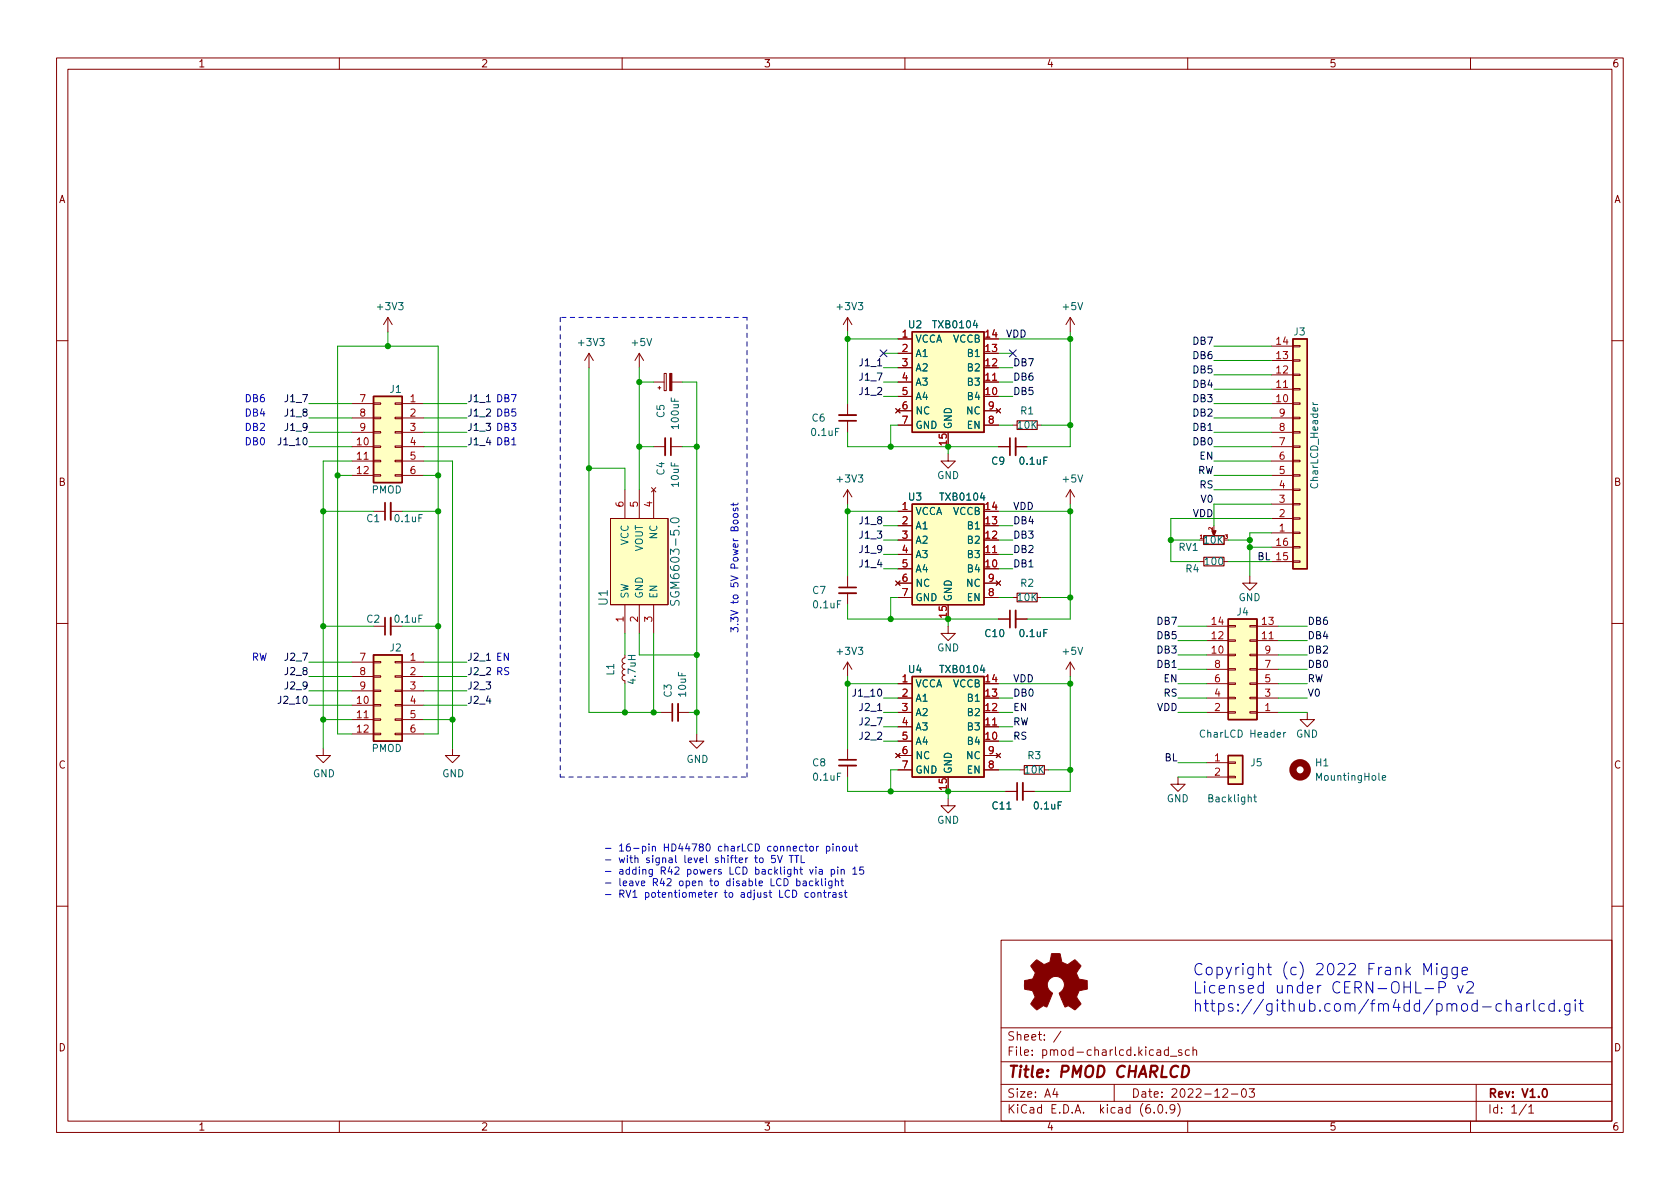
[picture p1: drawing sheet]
<svg xmlns="http://www.w3.org/2000/svg" width="297mm" height="210mm" viewBox="0 0 297 210" stroke-linecap="round" stroke-linejoin="round" font-family="sans-serif">
<g fill="none" stroke="#840000" stroke-width=".18">
<path d="M10 10.2h277v190.1h-277zM12 12.2h273v186.1h-273zM60 10.2v2M110 10.2v2M160 10.2v2M210 10.2v2M260 10.2v2M68.6 56.1l-.8 1.3M68.6 56.1v2.6M68.6 56.1l.7 1.3M149.9 56.1v2.6M149.9 56.1l-.8 1.3"/>
<path d="M149.9 56.1l.7 1.3M158.7 59.9h2.6M189.2 56.1l-.7 1.3M189.2 56.1v2.6M189.2 56.1l.8 1.3M10 60.2h2M62.2 71.4h3.8M62.2 79h3.8M62.2 73.9h3.8M62.2 76.4h3.8M66 78.9h1.3v.2h-1.3zM66 76.3h1.3v.3h-1.3z"/>
<path d="M66 73.8h1.3v.2h-1.3zM66 71.2h1.3v.3h-1.3zM69.8 78.9h1.3v.2h-1.3zM69.8 76.3h1.3v.3h-1.3zM69.8 73.8h1.3v.2h-1.3zM69.8 71.2h1.3v.3h-1.3zM71.1 71.4h3.8M71.1 79h3.8M71.1 73.9h3.8M71.1 76.4h3.8M104.1 62.5l-.7 1.2M104.1 62.5v2.5"/>
<path d="M104.1 62.5l.8 1.2M113 62.5l-.7 1.2M113 62.5v2.5M113 62.5l.8 1.2M115.6 79h2M115.6 67.6h1.8M116.3 68.6h.5M116.6 68.3v.5M117.4 66h.4v3.1h-.4zM118.6 79h2M118.8 67.6h1.8M149.9 71.4v2"/>
<path d="M149.9 74.4v2M158.4 72.3l.7 .7M158.7 67.6h2.6M158.7 62.5h2.6M158.7 65h2.6M158.7 70.1h2.6M158.7 72.6h2.6M158.7 75.2h2.6M159.1 72.3l-.7 .7M174 67.6h2.5M174 72.6h2.5M174 75.2h2.5"/>
<path d="M176.1 72.3l.8 .7M176.5 79h2.1M176.9 72.3l-.8 .7M179.1 75.2h.7M179.6 79h2M183.4 75.2h.7M224.8 71.4h3.8M224.8 79h3.8M224.8 73.9h3.8M224.8 76.4h3.8M224.8 68.8h3.8M224.8 66.3h3.8"/>
<path d="M224.8 63.7h3.8M224.8 61.2h3.8M228.6 78.9h1.3v.2h-1.3zM228.6 76.3h1.3v.3h-1.3zM228.6 73.8h1.3v.2h-1.3zM228.6 71.2h1.3v.3h-1.3zM228.6 68.7h1.3v.3h-1.3zM228.6 66.2h1.3v.2h-1.3zM228.6 63.6h1.3v.3h-1.3zM228.6 61.1h1.3v.2h-1.3zM285 60.2h2M62.2 81.5h3.8"/>
<path d="M62.2 84.1h3.8M66 83.9h1.3v.3h-1.3zM66 81.4h1.3v.3h-1.3zM66 90.4h2.1M69.1 90.4h2M69.8 83.9h1.3v.3h-1.3zM69.8 81.4h1.3v.3h-1.3zM71.1 81.5h3.8M71.1 84.1h3.8M107.9 91.7h10.2v15.2h-10.2zM110.5 86.6v5.1M113 86.6v5.1"/>
<path d="M115.2 86.2l.8 .8M115.6 86.6v5.1M116 86.2l-.8 .8M149.9 86.6v2.5M149.9 86.6l-.8 1.3M149.9 86.6l.7 1.3M158.7 90.4h2.6M158.7 98h2.6M158.7 93h2.6M158.7 95.5h2.6M167.6 80.3v1.2h1.3l-1.3 1.3-1.2-1.3h1.2M174 98h2.5"/>
<path d="M189.2 86.6v2.5M189.2 86.6l-.7 1.3M189.2 86.6l.8 1.3M212.1 99.3h.8M216.4 99.3h.8M224.8 81.5h3.8M224.8 84.1h3.8M224.8 94.2h3.8M224.8 99.3h3.8M224.8 96.8h3.8M224.8 91.7h3.8M224.8 89.1h3.8"/>
<path d="M224.8 86.6h3.8M228.6 99.2h1.3v.2h-1.3zM228.6 96.6h1.3v.3h-1.3zM228.6 94.1h1.3v.3h-1.3zM228.6 91.6h1.3v.2h-1.3zM228.6 89h1.3v.3h-1.3zM228.6 86.5h1.3v.2h-1.3zM228.6 83.9h1.3v.3h-1.3zM228.6 81.4h1.3v.3h-1.3zM10 110.2h2M62.2 117.1h3.8M62.2 119.6h3.8"/>
<path d="M66 119.5h1.3v.3h-1.3zM66 117h1.3v.2h-1.3zM66 110.7h2.1M69.1 110.7h2M69.8 119.5h1.3v.3h-1.3zM69.8 117h1.3v.2h-1.3zM71.1 117.1h3.8M71.1 119.6h3.8M110.5 115.8v.5l-.4 .2-.1 .3 .1 .4 .4 .1-.3 .2-.2 .3 .1 .4 .4 .2-.4 .1-.1 .5 .2 .3 .3 .1-.4 .1-.1 .4 .1 .3 .4 .2v.5M110.5 106.9v5.1M113 106.9v5.1M115.6 106.9v5.1"/>
<path d="M149.9 101.8v2.1M149.9 104.9v2M149.9 117.1v2.5M149.9 117.1l-.8 1.3M149.9 117.1l.7 1.3M158.4 102.7l.7 .8M158.7 105.7h2.6M158.7 100.6h2.6M158.7 103.1h2.6M159.1 102.7l-.7 .8M167.6 110.7v1.3h1.3l-1.3 1.3-1.2-1.3h1.2M174 105.7h2.5"/>
<path d="M174 103.1h2.5M176.1 102.7l.8 .8M176.5 109.5h2.1M176.9 102.7l-.8 .8M179.1 105.7h.7M179.6 109.5h2M183.4 105.7h.7M189.2 117.1v2.5M189.2 117.1l-.7 1.3M189.2 117.1l.8 1.3M213.4 110.7h3.8M213.4 115.8h3.8"/>
<path d="M213.4 113.3h3.8M213.4 118.4h3.8M217.2 110.6h1.2v.3h-1.2zM217.2 113.2h1.2v.2h-1.2zM217.2 115.7h1.2v.2h-1.2zM217.2 118.2h1.2v.3h-1.2zM221 110.6h1.2v.3h-1.2zM221 113.2h1.2v.2h-1.2zM221 115.7h1.2v.2h-1.2zM221 118.2h1.2v.3h-1.2zM221 101.8v1.3h1.2l-1.2 1.3-1.3-1.3h1.3M222.2 110.7h3.9"/>
<path d="M222.2 115.8h3.9M222.2 113.3h3.9M222.2 118.4h3.9M285 110.2h2M57.1 132.3v1.3h1.3l-1.3 1.3-1.2-1.3h1.2M62.2 124.7h3.8M62.2 127.2h3.8M62.2 129.8h3.8M62.2 122.2h3.8M66 129.7h1.3v.2h-1.3zM66 127.1h1.3v.3h-1.3zM66 124.6h1.3v.2h-1.3z"/>
<path d="M66 122h1.3v.3h-1.3zM69.8 129.7h1.3v.2h-1.3zM69.8 127.1h1.3v.3h-1.3zM69.8 124.6h1.3v.2h-1.3zM69.8 122h1.3v.3h-1.3zM71.1 124.7h3.8M71.1 127.2h3.8M71.1 129.8h3.8M71.1 122.2h3.8M80 132.3v1.3h1.3l-1.3 1.3-1.3-1.3h1.3M116.8 126h2.1M119.9 126h2"/>
<path d="M123.2 129.8v1.3h1.3l-1.3 1.2-1.3-1.2h1.3M149.9 132.3v2.1M149.9 135.4v2M158.4 133.2l.7 .8M158.7 126h2.6M158.7 123.4h2.6M158.7 120.9h2.6M158.7 136.1h2.6M158.7 128.5h2.6M158.7 131.1h2.6M158.7 133.6h2.6M159.1 133.2l-.7 .8"/>
<path d="M174 136.1h2.5M174 128.5h2.5M174 133.6h2.5M176.1 133.2l.8 .8M176.9 133.2l-.8 .8M177.8 139.9h2M180.3 136.1h.8M180.8 139.9h2.1M184.7 136.1h.7M208.3 137.4v1.3h1.2l-1.2 1.2-1.3-1.2h1.3M213.4 126h3.8M213.4 123.4h3.8"/>
<path d="M213.4 120.9h3.8M213.4 134.9h3.8M213.4 137.4h3.8M217.2 120.8h1.2v.2h-1.2zM217.2 123.3h1.2v.3h-1.2zM217.2 125.9h1.2v.2h-1.2zM217.2 137.3h1.2v.2h-1.2zM217.2 134.7h1.2v.3h-1.2zM221 120.8h1.2v.2h-1.2zM221 123.3h1.2v.3h-1.2zM221 125.9h1.2v.2h-1.2zM222.2 126h3.9"/>
<path d="M222.2 123.4h3.9M222.2 120.9h3.9M231.1 126v1.2h1.3l-1.3 1.3-1.2-1.3h1.2M167.6 141.2v1.3h1.3l-1.3 1.3-1.2-1.3h1.2M10 160.2h2M177 166.3h108v32h-108zM285 160.2h2M60 198.3v2M110 198.3v2M160 198.3v2M177 194.8h108M177 191.8h108"/>
<path d="M177 187.8h108M177 181.8h108M186.5 192.5l-.4 1h1M186.9 193v1M187.6 182.4l-1.3 1.9M197 191.8v3M204.1 196.7v.1M204.9 195.4l.2-.1a.81 .81 0 0 1 .6 .7 .81 .81 0 0 1-.3 .8h-.2a.81 .81 0 0 1-.6-.6 .81 .81 0 0 1 .3-.8zM206.2 196.7v.1M206.6 185.7l-.5-.1-.2 .3v.4l.1 .3h.6M206.6 185.1v1.5M206.9 186.8h1.2"/>
<path d="M207.7 196l-.3 .3h-.3l-.2-.3 .1-.6 .4-.1 .2 .2a.99 .99 0 0 1-.3 1.3h-.3M208.2 195.1a1.72 1.72 0 0 1 0 2.3M208.9 185.7l-.3-.1-.2 .2v.3l.5 .1v.4h-.5M210 198.3v2M210.3 185.7l-.4-.1-.3 .3v.4l.1 .3h.6M210.9 185.8l.2-.2 .4 .1 .1 .9M210.9 185.1v1.5M216.2 192.7l.6-.2 .2 .2 .1 .3-1 1h1M217.7 193.5h1.2M219.7 192.6l.2-.1a.81 .81 0 0 1 .5 .7 .81 .81 0 0 1-.3 .8h-.1a.81 .81 0 0 1-.6-.6 .81 .81 0 0 1 .3-.8zM220.9 192.5h.9l-.5 .6 .4 .1v.7l-.2 .1h-.4l-.2-.1M260 198.3v2"/>
<path d="M261 191.8v6.5M269.9 195.3l-1.3 1.9M270.3 195.8l.4-.5v1.5M270.3 196.8h.9"/>
</g>
<path d="M118.6 77.5v3M148.3 74.4h3.1M178.6 77.5v3M68.1 88.9v3M68.1 109.2v3.1M148.3 103.9h3.1M178.6 107.9v3.1M118.9 124.5v3M148.3 134.4h3.1M179.8 138.4v3.1M272.9 192.6l.2-.1a.8 .8 0 0 1 .5 .8 .8 .8 0 0 1-.5 .7 1 1 0 0 1-.2-1.4z" fill="none" stroke="#840000" stroke-width=".3"/>
<path d="M209.2 188.5h.5a1.08 1.08 0 0 1 .5 1 1.08 1.08 0 0 1-.8 1h-.5z" fill="none" stroke="#840000" stroke-width=".4"/>
<g fill="#ffffc2" stroke="#ffffc2" stroke-width=".18">
<path d="M66 70.1h5.1v15.2h-5.1z"/>
<path d="M161.3 58.7h12.7v17.7h-12.7z"/>
<path d="M228.6 59.9h2.5v40.7h-2.5z"/>
<path d="M217.2 109.5h5v17.7h-5z"/>
<path d="M66 115.8h5.1v15.3h-5.1z"/>
<path d="M107.9 91.7h10.2v15.2h-10.2z"/>
<path d="M217.2 133.6h2.5v5.1h-2.5z"/>
<path d="M161.3 89.1h12.7v17.8h-12.7z"/>
<path d="M161.3 119.6h12.7v17.8h-12.7z"/>
</g>
<path d="M161.3 58.7h12.7v17.7h-12.7zM228.6 59.9h2.5v40.7h-2.5zM66 70.1h5.1v15.2h-5.1zM161.3 89.1h12.7v17.8h-12.7zM212.8 94.7h3.6v1.6h-3.6zM66 115.8h5.1v15.3h-5.1zM161.3 119.6h12.7v17.8h-12.7zM217.2 109.5h5v17.7h-5zM217.2 133.6h2.5v5.1h-2.5z" fill="none" stroke="#840000" stroke-width=".25"/>
<path d="M117.6 77.5v3M148.3 73.4h3.1M179.6 77.5v3M69.1 88.9v3M69.1 109.2v3.1M148.3 104.9h3.1M179.6 107.9v3.1M119.9 124.5v3M148.3 135.4h3.1M180.8 138.4v3.1" fill="none" stroke="#840000" stroke-width=".33"/>
<path d="M179.8 74.4h3.6v1.5h-3.6zM212.9 98.5h3.5v1.6h-3.5zM179.8 104.9h3.6v1.5h-3.6zM181.1 135.4h3.6v1.5h-3.6z" fill="none" stroke="#840000" stroke-width=".2"/>
<path d="M232.1 71.2l.3 .3M118.6 91.8a1.01 1.01 0 0 1 1.5 .1 .83 .83 0 0 1-.7 .6 .83 .83 0 0 1-.8-.3zM118.6 106.2l-.1 .5 .2 .3h.4l.3-.7 .4-.1 .3 .3-.1 .5M227 129.5v.9M227.3 129.5l-.3 .3M244.4 137.6l.6-.2-.1-.2-.3-.1-.2 .2 .1 .6h.4M221.7 140.9h.4M221.8 140.5v1.1l.3 .2" fill="none" stroke="#006464" stroke-width=".18"/>
<g fill="#840000" stroke="#840000" stroke-width=".18">
<path d="M118.4 66h.4v3.1h-.4z"/>
<path d="M214.2 93.8h.8l-.4 1.1v-.3v.3z"/>
<path d="M182.8 170.2l.5-.5 .9 .6a.62 .62 0 0 0 1 0l.2-.1a1.62 1.62 0 0 0 .5-1.3l.1-.3 1.4 .1 .2 .7a.74 .74 0 0 0 .7 1l.5 .2 1.3-.9 1 1.1-.4 .6a.75 .75 0 0 0-.1 1.2l.2 .5 1.4 .3 .1 1.5-1.5 .3v.1a1.23 1.23 0 0 0-.3 1.2l.6 1-.1 .2-1 .9-.8-.6a.54 .54 0 0 0-.8 .1l-1.1-2.4a2.33 2.33 0 0 0 .9-1.9 1.54 1.54 0 0 0-2.5-.7 1.54 1.54 0 0 0 .4 2.5l-1.1 2.5a.69 .69 0 0 0-1.1 .1l-.6 .4-1.1-1.1 .8-1.2-.2-.5a.71 .71 0 0 0-.9-.7l-.7-.2v-1.5l.4-.1a1.11 1.11 0 0 0 1.2-.7 .72 .72 0 0 0-.2-1.2l-.4-.6z"/>
</g>
<circle cx="229.9" cy="136.1" r="1.27" fill="none" stroke="#840000" stroke-width="1.3"/>
<path d="M86 71h.7M86 116.8h.7" fill="none" stroke="#0f0f0f" stroke-width=".18"/>
<g fill="none" stroke="#0000c2" stroke-width=".18">
<path d="M129.6 89v.4M129.7 92.1l.5-.1 .2 .1 .1 .3-.3 .2h-.3l-.3-.2zM129.7 90.9l.5-.1 .2 .1 .1 .3-.3 .3h-.3l-.3-.3zM129.7 89.9l-.1 .3 .2 .1h.2l.1-.4h.3v.4M130.5 89l-.2 .3h-1.1M134.4 151.8l.3-.1 .2 .2v.4l-.2 .2h-.3l-.1-.2zM137.1 151.3h-.6l-.1 .6 .2-.1h.4l.1 .2v.4l-.2 .1-.5-.1M137.5 151.3l.4 1.2 .4-1.2M139.9 151.3v1.2M140.9 155.8h.3l.3 .2-.2 .6h-.4M140.9 151.3v1.2M140.9 155.4v1.2"/>
<path d="M141.7 151.3v1.2h.6M142 155.8h.5l.1 .8M142.3 149.7h.5M142.5 149.2v1.1l.3 .2M142.6 156.1h-.5l-.1 .2 .1 .3h.5M142.9 157.9l-.3-.1-.3 .3 .1 .5h.5M143.2 153.7l.3 .9 .3-.9M143.3 149.7h.3l.2 .2v.4l-.2 .2-.3-.1-.1-.1zM143.5 157.9l.3-.1 .3 .3v.3l-.3 .3-.3-.1-.1-.2zM143.7 155.8h-.4l-.2 .2 .1 .6h.5M144.3 153.3v.1M144.3 153.7v.9"/>
<path d="M144.3 155.4v1.2M144.4 149.7v.8M144.4 156.1l.3 .5M144.6 158l.2-.2 .3 .1 .1 .8M144.6 157.8v.9M144.7 149.7l-.3 .2M144.7 155.8l-.4 .5M144.9 153.8h.4l.1 .8M145.3 155.4v1.1l.2 .1M145.4 154l-.4 .1-.2 .2 .2 .3 .4-.1M145.6 157.8h.5M145.8 157.4v1.1l.3 .2"/>
<path d="M145.9 155.4v.1M145.9 155.8v.8M146.1 149.7h.4l.2 .2-.1 .5h-.5M146.1 149.7v1.2M146.5 157.8v.9M146.9 157.8l-.4 .3M147 153.8l.3-.1 .3 .3-.1 .5h-.5M147 153.7v1.3M147.1 155.8v1l-.2 .3-.4-.1M147.1 155.8h-.4l-.2 .2 .1 .6h.5M147.3 149.2v.1M147.3 157.9h.5v.8"/>
<path d="M147.3 149.7v.8M147.7 155.9l.2-.1h.3v.8M147.7 155.4v1.2M147.8 158.1l-.4 .1-.2 .2 .2 .3 .4-.1M147.9 149.8l.2-.1h.3v.8M147.9 149.7v.8M148.1 153.3v.1M148.1 153.7v.9M148.7 155.8h.5M148.7 153.9l.2-.2 .3 .1 .1 .8M148.7 153.7v.9M148.8 155.4v1.1l.4 .1"/>
<path d="M148.8 157.9l-.3-.1-.1 .2v.2l.4 .1v.3h-.4M149.1 149.7h.3l.2 .2v.4l-.2 .2-.3-.1-.1-.1zM149.3 157.8h.5M149.5 157.4v1.1l.3 .2M150.2 149.7v.7l.3 .1 .2-.1M150.7 149.7v.8M150.8 153.7l.3-.4v1.3M150.8 154.6h.7M151.1 149.7h.5M151.3 149.2v1.1l.3 .2M152.7 153.3h-.6l-.1 .6 .2-.1 .4 .1 .1 .1v.5l-.2 .1-.5-.1M251.8 172.4v-2l.6 1.4 .7-1.4v2"/>
<path d="M251.9 174.8h1.6M254 170.4l-.1 .1 .1 .1 .1-.1-.1-.1v.2M254 171v1.4M254.4 174.6h.8a.54 .54 0 0 0 .4-.5 .54 .54 0 0 0-.4-.5h-.8v2M255.8 171v1.7a.54 .54 0 0 1-.8 .2M255.8 171.1l-.5-.1-.4 .4v.6l.2 .3 .2 .1 .5-.1M257.7 171v1.7a.54 .54 0 0 1-.9 .2M257.7 171.1l-.6-.1-.4 .4v.6l.2 .3 .2 .1 .6-.1M257.8 174.3l.4 1.3 .5-1.3M258.5 171.7l1-.2-.1-.4-.6-.1-.3 .3 .1 1 .2 .1 .6-.1M259.4 173.8l.3-.2h.4a.54 .54 0 0 1 .3 .9l-1.1 1.1h1.2M262.1 178.1h1.6"/>
<path d="M265.5 177.6l-.6-.1-.4 .4v.5l.2 .3 .2 .1 .6-.1M266.3 177.7a.5 .5 0 0 1 .9 .1v1M266.3 176.8v2M268.1 177.6l.2-.1 .6 .1 .1 1.2M269 178l-.7 .1a.39 .39 0 0 0-.3 .3 .39 .39 0 0 0 .3 .4l.7-.1M269.9 177.5v1.3M270.5 177.5a.51 .51 0 0 0-.6 .4M271.2 176.8v1.7l.3 .3M273.1 177.6l-.6-.1-.4 .4v.5l.2 .3 .2 .1 .6-.1M274.8 177.6l-.6-.1-.4 .4v.5l.2 .3 .2 .1 .6-.1M274.8 176.8v2M275.8 178.6v.1v.1l-.1-.1 .1-.1v.2"/>
<path d="M277.6 177.5v1.6a.54 .54 0 0 1-.9 .3M277.6 177.6l-.6-.1-.4 .4v.5l.2 .3 .2 .1 .6-.1M278.5 176.8l-.1 .1 .1 .1 .1-.1-.1-.1v.2M278.5 177.5v1.3M279.2 177.5h.7M279.5 176.8v1.7l.1 .2 .3 .1"/>
</g>
<path d="M99.1 56.1v81.3M132.1 56.1h-33M99.1 137.4h33M132.1 137.4v-81.3" fill="none" stroke="#0000c2" stroke-width=".18" stroke-dasharray=".8 .8"/>
<g fill="none" stroke="#009600" stroke-width=".18">
<path d="M68.6 58.7v2.5M149.9 58.7v12.7M149.9 59.9h8.8M176.5 59.9h12.7M189.2 58.7v20.3h-7.6M54.6 79h7.6M54.6 71.4h7.6M54.6 76.4h7.6M54.6 73.9h7.6M74.9 79h7.6M74.9 71.4h7.6M74.9 76.4h7.6"/>
<path d="M74.9 73.9h7.6M104.1 65v61h12.7M113 65v21.6M113 79h2.6M113 67.6h2.6M120.6 67.6h2.6v62.2M120.6 79h2.6M149.9 76.4v2.6h26.6M156.2 67.6h2.5M156.2 65h2.5M156.2 62.5h2.5M156.2 70.1h2.5"/>
<path d="M158.7 75.2h-1.2v3.8M167.6 79v1.3M176.5 67.6h2.6M176.5 65h2.6M176.5 62.5h2.6M176.5 75.2h2.6M176.5 70.1h2.6M184.1 75.2h5.1M214.6 79h10.2M214.6 71.4h10.2M214.6 61.2h10.2M214.6 76.4h10.2"/>
<path d="M214.6 73.9h10.2M214.6 63.7h10.2M214.6 66.3h10.2M214.6 68.8h10.2M57.1 90.4h8.9M59.7 84.1h2.5M62.2 81.5h-5.1v50.8M71.1 90.4h6.4M74.9 81.5h5.1v50.8M74.9 84.1h2.6M104.1 82.8h6.4v3.8M149.9 90.4h8.8"/>
<path d="M149.9 89.1v12.7M156.2 95.5h2.5M156.2 98h2.5M156.2 93h2.5M176.5 90.4h12.7M176.5 95.5h2.6M176.5 98h2.6M176.5 93h2.6M189.2 89.1v20.4h-7.6M207 95.5h5.1M214.6 81.5h10.2M214.6 84.1h10.2"/>
<path d="M214.6 86.6h10.2M217.2 95.5h3.8M217.2 99.3h7.6M221 96.8h3.8M224.8 91.7h-17.8v7.6h5.1M224.8 89.1h-10.2v3.9M224.8 94.2h-3.8v7.6M54.6 117.1h7.6M54.6 119.6h7.6M57.1 110.7h8.9M71.1 110.7h6.4M74.9 117.1h7.6"/>
<path d="M74.9 119.6h7.6M110.5 112v3.8M113 112v3.8h10.2M115.6 112v14M149.9 106.9v2.6h26.6M149.9 119.6v12.7M156.2 100.6h2.5M158.7 105.7h-1.2v3.8M167.6 109.5v1.2M176.5 105.7h2.6M176.5 100.6h2.6M184.1 105.7h5.1"/>
<path d="M189.2 119.6v20.3h-6.3M208.3 110.7h5.1M208.3 115.8h5.1M208.3 113.3h5.1M208.3 118.4h5.1M226.1 110.7h5M226.1 115.8h5M226.1 113.3h5M226.1 118.4h5M54.6 122.2h7.6M54.6 124.7h7.6M57.1 127.2h5.1"/>
<path d="M62.2 129.8h-2.5v-68.6h17.8v68.6h-2.6M74.9 122.2h7.6M74.9 124.7h7.6M74.9 127.2h5.1M110.5 120.9v5.1M121.9 126h1.3M149.9 137.4v2.5h27.9M149.9 120.9h8.8M156.2 126h2.5M156.2 123.4h2.5M156.2 131.1h2.5M156.2 128.5h2.5"/>
<path d="M158.7 136.1h-1.2v3.8M167.6 139.9v1.3M176.5 126h2.6M176.5 136.1h3.8M176.5 123.4h2.6M176.5 120.9h12.7M176.5 131.1h2.6M176.5 128.5h2.6M185.4 136.1h3.8M208.3 126h5.1M208.3 123.4h5.1M208.3 120.9h5.1"/>
<path d="M208.3 134.9h5.1M208.3 137.4h5.1M226.1 126h5M226.1 123.4h5M226.1 120.9h5"/>
</g>
<path d="M155.6 61.9l1.2 1.2M156.8 61.9l-1.2 1.2M178.5 61.9l1.2 1.2M179.7 61.9l-1.2 1.2" fill="none" stroke="#000084" stroke-width=".18"/>
<g fill="#009600" stroke="#009600" stroke-width=".18">
<circle cx="57.1" cy="127.2" r=".46"/>
<circle cx="80" cy="127.2" r=".46"/>
<circle cx="57.1" cy="110.7" r=".46"/>
<circle cx="77.5" cy="110.7" r=".46"/>
<circle cx="149.9" cy="120.9" r=".46"/>
<circle cx="123.2" cy="115.8" r=".46"/>
<circle cx="110.5" cy="126" r=".46"/>
<circle cx="115.6" cy="126" r=".46"/>
<circle cx="123.2" cy="126" r=".46"/>
<circle cx="77.5" cy="90.4" r=".46"/>
<circle cx="77.5" cy="84.1" r=".46"/>
<circle cx="68.6" cy="61.2" r=".46"/>
<circle cx="57.1" cy="90.4" r=".46"/>
<circle cx="59.7" cy="84.1" r=".46"/>
<circle cx="113" cy="79" r=".46"/>
<circle cx="104.1" cy="82.8" r=".46"/>
<circle cx="113" cy="67.6" r=".46"/>
<circle cx="149.9" cy="59.9" r=".46"/>
<circle cx="123.2" cy="79" r=".46"/>
<circle cx="167.6" cy="139.9" r=".46"/>
<circle cx="157.5" cy="139.9" r=".46"/>
<circle cx="167.6" cy="109.5" r=".46"/>
<circle cx="157.5" cy="109.5" r=".46"/>
<circle cx="189.2" cy="136.1" r=".46"/>
<circle cx="189.2" cy="120.9" r=".46"/>
<circle cx="189.2" cy="105.7" r=".46"/>
<circle cx="221" cy="96.8" r=".46"/>
<circle cx="221" cy="95.5" r=".46"/>
<circle cx="207" cy="95.5" r=".46"/>
<circle cx="189.2" cy="90.4" r=".46"/>
<circle cx="189.2" cy="75.2" r=".46"/>
<circle cx="189.2" cy="59.9" r=".46"/>
<circle cx="149.9" cy="90.4" r=".46"/>
<circle cx="157.5" cy="79" r=".46"/>
<circle cx="167.6" cy="79" r=".46"/>
</g>
<g font-size="2.8" fill="#0000c2">
<text x="210.8" y="172.5">Copyright (c) 2022 Frank Migge</text>
<text x="210.8" y="175.7">Licensed under CERN-OHL-P v2</text>
<text x="210.8" y="178.9">https://github.com/fm4dd/pmod-charlcd.git</text>
</g>
<text font-size="2.8" fill="#840000" x="178" y="190.6">Title: PMOD CHARLCD</text>
<g font-size="2.1" fill="#006464">
<text x="107.4" y="107" transform="rotate(-90 107.4 107)">U1</text>
<text x="120.1" y="105.9" transform="rotate(-90 120.1 105.9)">SGM6603-5.0</text>
</g>
<g font-size="2.1" fill="#840000">
<text x="178" y="184">Sheet: /</text>
<text x="178" y="186.7">File: pmod-charlcd.kicad_sch</text>
<text x="178" y="196.9">KiCad E.D.A. kicad (6.0.9)</text>
<text x="178" y="194.1">Size: A4</text>
<text x="200" y="194.1">Date: 2022-12-03</text>
<text x="263" y="194.1">Rev: V1.0</text>
<text x="263" y="196.9">Id: 1/1</text>
</g>
<g font-size="1.8" fill="#840000">
<text x="35" y="11.9">1</text>
<text x="85" y="11.9">2</text>
<text x="135" y="11.9">3</text>
<text x="185" y="11.9">4</text>
<text x="235" y="11.9">5</text>
<text x="285" y="11.9">6</text>
<text x="10.3" y="35.9">A</text>
<text x="285.3" y="35.9">A</text>
<text x="10.3" y="85.9">B</text>
<text x="285.3" y="85.9">B</text>
<text x="10.3" y="135.9">C</text>
<text x="285.3" y="135.9">C</text>
<text x="10.3" y="185.9">D</text>
<text x="285.3" y="185.9">D</text>
<text x="35" y="199.9">1</text>
<text x="85" y="199.9">2</text>
<text x="135" y="199.9">3</text>
<text x="185" y="199.9">4</text>
<text x="235" y="199.9">5</text>
<text x="285" y="199.9">6</text>
</g>
<g font-size="1.8" fill="#006464">
<text x="66.9" y="54.8">+3V3</text>
<text x="148.2" y="54.8">+3V3</text>
<text x="160.7" y="58">U2</text>
<text x="165.2" y="58">TXB0104</text>
<text x="188" y="54.8">+5V</text>
<text x="228.8" y="59.3">J3</text>
<text x="102.4" y="61.2">+3V3</text>
<text x="111.8" y="61.2">+5V</text>
<text x="161.8" y="60.6">VCCA</text>
<text x="161.8" y="63.1">A1</text>
<text x="161.8" y="65.7">A2</text>
<text x="168.5" y="60.6">VCCB</text>
<text x="171.2" y="65.7">B2</text>
<text x="171.2" y="63.1">B1</text>
<text x="69" y="69.5">J1</text>
<text x="161.8" y="68.2">A3</text>
<text x="161.8" y="70.7">A4</text>
<text x="171.2" y="70.7">B4</text>
<text x="171.2" y="68.2">B3</text>
<text x="117.5" y="73.8" transform="rotate(-90 117.5 73.8)">C5</text>
<text x="120" y="75.7" transform="rotate(-90 120 75.7)">100uF</text>
<text x="143.6" y="77.1">0.1uF</text>
<text x="143.6" y="74.5">C6</text>
<text x="161.8" y="73.3">NC</text>
<text x="161.8" y="75.8">GND</text>
<text x="168.3" y="75.9" transform="rotate(-90 168.3 75.9)">GND</text>
<text x="170.9" y="73.3">NC</text>
<text x="171" y="75.8">EN</text>
<text x="180" y="75.8">10K</text>
<text x="180.5" y="73.3">R1</text>
<text x="117.5" y="84" transform="rotate(-90 117.5 84)">C4</text>
<text x="175.4" y="82.2">C9</text>
<text x="180.4" y="82.2">0.1uF</text>
<text x="65.7" y="87.2">PMOD</text>
<text x="120" y="86" transform="rotate(-90 120 86)">10uF</text>
<text x="148.2" y="85.3">+3V3</text>
<text x="160.7" y="88.5">U3</text>
<text x="165.7" y="84.7">GND</text>
<text x="166.4" y="88.5">TXB0104</text>
<text x="188" y="85.3">+5V</text>
<text x="233" y="86.1" transform="rotate(-90 233 86.1)">CharLCD_Header</text>
<text x="64.9" y="92.3">C1</text>
<text x="69.9" y="92.3">0.1uF</text>
<text x="116.2" y="95.3" transform="rotate(-90 116.2 95.3)">NC</text>
<text x="161.8" y="91.1">VCCA</text>
<text x="161.8" y="93.6">A1</text>
<text x="168.5" y="91.1">VCCB</text>
<text x="171.2" y="93.6">B1</text>
<text x="111.1" y="96.4" transform="rotate(-90 111.1 96.4)">VCC</text>
<text x="113.7" y="97.6" transform="rotate(-90 113.7 97.6)">VOUT</text>
<text x="161.8" y="96.1">A2</text>
<text x="161.8" y="98.7">A3</text>
<text x="161.8" y="101.2">A4</text>
<text x="171.2" y="101.2">B4</text>
<text x="171.2" y="98.7">B3</text>
<text x="171.2" y="96.1">B2</text>
<text x="208.4" y="97.4">RV1</text>
<text x="209.7" y="101.2">R4</text>
<text x="212.9" y="96.1">10K</text>
<text x="213.2" y="99.9">100</text>
<text x="111.1" y="105.9" transform="rotate(-90 111.1 105.9)">SW</text>
<text x="113.7" y="105.9" transform="rotate(-90 113.7 105.9)">GND</text>
<text x="116.2" y="105.9" transform="rotate(-90 116.2 105.9)">EN</text>
<text x="143.7" y="105">C7</text>
<text x="143.9" y="107.6">0.1uF</text>
<text x="161.8" y="103.8">NC</text>
<text x="161.8" y="106.3">GND</text>
<text x="168.3" y="106.4" transform="rotate(-90 168.3 106.4)">GND</text>
<text x="170.9" y="103.8">NC</text>
<text x="171" y="106.3">EN</text>
<text x="180" y="106.3">10K</text>
<text x="180.5" y="103.8">R2</text>
<text x="219" y="106.3">GND</text>
<text x="64.9" y="110.1">C2</text>
<text x="69.9" y="110.1">0.1uF</text>
<text x="174.3" y="112.6">C10</text>
<text x="180.4" y="112.6">0.1uF</text>
<text x="218.7" y="108.8">J4</text>
<text x="69" y="115.2">J2</text>
<text x="108.6" y="119.4" transform="rotate(-90 108.6 119.4)">L1</text>
<text x="148.2" y="115.8">+3V3</text>
<text x="160.7" y="119">U4</text>
<text x="165.7" y="115.2">GND</text>
<text x="166.4" y="119">TXB0104</text>
<text x="188" y="115.8">+5V</text>
<text x="112.4" y="120.8" transform="rotate(-90 112.4 120.8)">4.7uH</text>
<text x="118.7" y="123.2" transform="rotate(-90 118.7 123.2)">C3</text>
<text x="121.3" y="123.1" transform="rotate(-90 121.3 123.1)">10uF</text>
<text x="161.8" y="121.5">VCCA</text>
<text x="161.8" y="124.1">A1</text>
<text x="168.5" y="121.5">VCCB</text>
<text x="171.2" y="124.1">B1</text>
<text x="161.8" y="126.6">A2</text>
<text x="161.8" y="129.2">A3</text>
<text x="161.8" y="131.7">A4</text>
<text x="171.2" y="131.7">B4</text>
<text x="171.2" y="129.2">B3</text>
<text x="171.2" y="126.6">B2</text>
<text x="212.6" y="130.4">CharLCD Header</text>
<text x="229.1" y="130.4">GND</text>
<text x="55.3" y="137.4">GND</text>
<text x="65.7" y="133">PMOD</text>
<text x="78.2" y="137.4">GND</text>
<text x="121.4" y="134.9">GND</text>
<text x="143.7" y="135.5">C8</text>
<text x="161.8" y="134.2">NC</text>
<text x="161.8" y="136.8">GND</text>
<text x="168.3" y="136.9" transform="rotate(-90 168.3 136.9)">GND</text>
<text x="170.9" y="134.2">NC</text>
<text x="171" y="136.8">EN</text>
<text x="181.3" y="136.8">10K</text>
<text x="181.7" y="134.2">R3</text>
<text x="221.2" y="135.5">J5</text>
<text x="232.6" y="135.5">H1</text>
<text x="143.9" y="138">0.1uF</text>
<text x="175.5" y="143.1">C11</text>
<text x="182.9" y="143.1">0.1uF</text>
<text x="206.3" y="141.9">GND</text>
<text x="213.9" y="141.9">Backlight</text>
<text x="233" y="138">MountingHole</text>
<text x="165.7" y="145.7">GND</text>
</g>
<g font-size="1.8" fill="#a90000">
<text x="159.5" y="59.7">1</text>
<text x="174.3" y="59.7">14</text>
<text x="159.5" y="62.2">2</text>
<text x="159.5" y="64.8">3</text>
<text x="174.3" y="64.8">12</text>
<text x="174.3" y="62.2">13</text>
<text x="225.7" y="63.5">13</text>
<text x="225.7" y="61">14</text>
<text x="63.6" y="71.1">7</text>
<text x="72.5" y="71.1">1</text>
<text x="159.5" y="67.3">4</text>
<text x="159.5" y="69.8">5</text>
<text x="174.3" y="69.8">10</text>
<text x="174.3" y="67.3">11</text>
<text x="225.7" y="71.1">10</text>
<text x="225.7" y="68.6">11</text>
<text x="225.7" y="66">12</text>
<text x="63.6" y="73.7">8</text>
<text x="63.6" y="76.2">9</text>
<text x="72.5" y="73.7">2</text>
<text x="72.5" y="76.2">3</text>
<text x="159.5" y="72.4">6</text>
<text x="159.5" y="74.9">7</text>
<text x="174.8" y="74.9">8</text>
<text x="174.8" y="72.4">9</text>
<text x="226.2" y="76.2">8</text>
<text x="226.2" y="73.7">9</text>
<text x="63.2" y="78.7">10</text>
<text x="63.2" y="81.3">11</text>
<text x="63.2" y="83.8">12</text>
<text x="72.5" y="78.7">4</text>
<text x="72.5" y="81.3">5</text>
<text x="72.5" y="83.8">6</text>
<text x="167.4" y="78.7" transform="rotate(-90 167.4 78.7)">15</text>
<text x="226.2" y="83.8">5</text>
<text x="226.2" y="81.3">6</text>
<text x="226.2" y="78.7">7</text>
<text x="110.2" y="89.6" transform="rotate(-90 110.2 89.6)">6</text>
<text x="112.8" y="89.6" transform="rotate(-90 112.8 89.6)">5</text>
<text x="115.3" y="89.6" transform="rotate(-90 115.3 89.6)">4</text>
<text x="226.2" y="88.9">3</text>
<text x="226.2" y="86.4">4</text>
<text x="159.5" y="90.2">1</text>
<text x="159.5" y="92.7">2</text>
<text x="159.5" y="95.2">3</text>
<text x="174.3" y="95.2">12</text>
<text x="174.3" y="92.7">13</text>
<text x="174.3" y="90.2">14</text>
<text x="226.2" y="94">1</text>
<text x="226.2" y="91.4">2</text>
<text x="159.5" y="97.8">4</text>
<text x="159.5" y="100.3">5</text>
<text x="174.3" y="100.3">10</text>
<text x="174.3" y="97.8">11</text>
<text x="225.7" y="99.1">15</text>
<text x="225.7" y="96.5">16</text>
<text x="159.5" y="102.9">6</text>
<text x="159.5" y="105.4">7</text>
<text x="174.8" y="105.4">8</text>
<text x="174.8" y="102.9">9</text>
<text x="110.2" y="110" transform="rotate(-90 110.2 110)">1</text>
<text x="112.8" y="110" transform="rotate(-90 112.8 110)">2</text>
<text x="115.3" y="110" transform="rotate(-90 115.3 110)">3</text>
<text x="167.4" y="109.2" transform="rotate(-90 167.4 109.2)">15</text>
<text x="214.3" y="113">12</text>
<text x="214.3" y="110.5">14</text>
<text x="223.2" y="113">11</text>
<text x="223.2" y="110.5">13</text>
<text x="63.6" y="116.8">7</text>
<text x="63.6" y="119.4">8</text>
<text x="72.5" y="116.8">1</text>
<text x="72.5" y="119.4">2</text>
<text x="214.3" y="115.6">10</text>
<text x="214.8" y="118.1">8</text>
<text x="223.7" y="118.1">7</text>
<text x="223.7" y="115.6">9</text>
<text x="63.2" y="124.5">10</text>
<text x="63.6" y="121.9">9</text>
<text x="72.5" y="121.9">3</text>
<text x="72.5" y="124.5">4</text>
<text x="159.5" y="120.6">1</text>
<text x="159.5" y="123.2">2</text>
<text x="159.5" y="125.7">3</text>
<text x="174.3" y="125.7">12</text>
<text x="174.3" y="123.2">13</text>
<text x="174.3" y="120.6">14</text>
<text x="214.8" y="125.7">2</text>
<text x="214.8" y="123.2">4</text>
<text x="214.8" y="120.6">6</text>
<text x="223.7" y="125.7">1</text>
<text x="223.7" y="123.2">3</text>
<text x="223.7" y="120.6">5</text>
<text x="63.2" y="127">11</text>
<text x="63.2" y="129.5">12</text>
<text x="72.5" y="127">5</text>
<text x="72.5" y="129.5">6</text>
<text x="159.5" y="128.3">4</text>
<text x="159.5" y="130.8">5</text>
<text x="174.3" y="130.8">10</text>
<text x="174.3" y="128.3">11</text>
<text x="159.5" y="133.3">6</text>
<text x="159.5" y="135.9">7</text>
<text x="174.8" y="135.9">8</text>
<text x="174.8" y="133.3">9</text>
<text x="214.8" y="134.6">1</text>
<text x="214.8" y="137.2">2</text>
<text x="167.4" y="139.7" transform="rotate(-90 167.4 139.7)">15</text>
</g>
<g font-size="1.8" fill="#0f0f0f">
<text x="177.8" y="59.7">VDD</text>
<text x="152.3" y="64.8">J1_1</text>
<text x="179.1" y="64.8">DB7</text>
<text x="211.1" y="60.9">DB7</text>
<text x="211.1" y="63.5">DB6</text>
<text x="50.7" y="71.1">J1_7</text>
<text x="82.5" y="71.1">J1_1</text>
<text x="152.3" y="67.3">J1_7</text>
<text x="152.3" y="69.8">J1_2</text>
<text x="179.1" y="69.8">DB5</text>
<text x="179.1" y="67.3">DB6</text>
<text x="211.1" y="71.1">DB3</text>
<text x="211.1" y="66">DB5</text>
<text x="211.1" y="68.6">DB4</text>
<text x="50.7" y="73.6">J1_8</text>
<text x="50.7" y="76.2">J1_9</text>
<text x="82.5" y="76.2">J1_3</text>
<text x="82.5" y="73.6">J1_2</text>
<text x="211.1" y="73.6">DB2</text>
<text x="211.1" y="76.2">DB1</text>
<text x="49.7" y="78.7">J1_10</text>
<text x="82.5" y="78.7">J1_4</text>
<text x="211.1" y="78.7">DB0</text>
<text x="211.7" y="83.8">RW</text>
<text x="212.2" y="81.3">EN</text>
<text x="212.2" y="86.3">RS</text>
<text x="212.5" y="88.9">V0</text>
<text x="152.3" y="92.7">J1_8</text>
<text x="152.3" y="95.2">J1_3</text>
<text x="179.1" y="95.2">DB3</text>
<text x="179.1" y="90.2">VDD</text>
<text x="179.1" y="92.7">DB4</text>
<text x="210.8" y="91.4">VDD</text>
<text x="152.3" y="97.8">J1_9</text>
<text x="152.3" y="100.3">J1_4</text>
<text x="179.1" y="100.3">DB1</text>
<text x="179.1" y="97.8">DB2</text>
<text x="222.2" y="99">BL</text>
<text x="204.7" y="113">DB5</text>
<text x="204.7" y="110.5">DB7</text>
<text x="231.1" y="110.5">DB6</text>
<text x="231.1" y="113">DB4</text>
<text x="50.7" y="119.4">J2_8</text>
<text x="50.7" y="116.8">J2_7</text>
<text x="82.5" y="116.8">J2_1</text>
<text x="82.5" y="119.4">J2_2</text>
<text x="204.7" y="118.1">DB1</text>
<text x="204.7" y="115.6">DB3</text>
<text x="231.1" y="115.6">DB2</text>
<text x="231.1" y="118.1">DB0</text>
<text x="49.7" y="124.4">J2_10</text>
<text x="50.7" y="121.9">J2_9</text>
<text x="82.5" y="124.4">J2_4</text>
<text x="82.5" y="121.9">J2_3</text>
<text x="151.3" y="123.2">J1_10</text>
<text x="152.3" y="125.7">J2_1</text>
<text x="179.1" y="125.7">EN</text>
<text x="179.1" y="123.2">DB0</text>
<text x="179.1" y="120.6">VDD</text>
<text x="204.5" y="125.7">VDD</text>
<text x="205.8" y="120.6">EN</text>
<text x="205.8" y="123.2">RS</text>
<text x="231.1" y="120.6">RW</text>
<text x="231.1" y="123.2">V0</text>
<text x="152.3" y="130.8">J2_2</text>
<text x="152.3" y="128.3">J2_7</text>
<text x="179.1" y="128.3">RW</text>
<text x="179.1" y="130.8">RS</text>
<text x="205.9" y="134.6">BL</text>
</g>
<g font-size="1.8" fill="#0000c2">
<text x="43.2" y="71.1">DB6</text>
<text x="87.6" y="71.1">DB7</text>
<text x="43.2" y="76.2">DB2</text>
<text x="43.2" y="73.6">DB4</text>
<text x="87.6" y="76.2">DB3</text>
<text x="87.6" y="73.6">DB5</text>
<text x="43.2" y="78.7">DB0</text>
<text x="87.6" y="78.7">DB1</text>
<text x="130.5" y="112" transform="rotate(-90 130.5 112)">3.3V to 5V Power Boost</text>
<text x="44.4" y="116.8">RW</text>
<text x="87.6" y="116.8">EN</text>
<text x="87.6" y="119.4">RS</text>
<text x="106.7" y="150.6">- 16-pin HD44780 charLCD connector pinout</text>
<text x="106.7" y="152.6">- with signal level shifter to 5V TTL</text>
<text x="106.7" y="154.6">- adding R42 powers LCD backlight via pin 15</text>
<text x="106.7" y="156.7">- leave R42 open to disable LCD backlight</text>
<text x="106.7" y="158.7">- RV1 potentiometer to adjust LCD contrast</text>
</g>
<g font-size=".9" fill="#a90000">
<text x="212.2" y="95.2">1</text>
<text x="214.4" y="93.7" transform="rotate(-90 214.4 93.7)">2</text>
<text x="216.6" y="95.2">3</text>
</g>
</svg>
